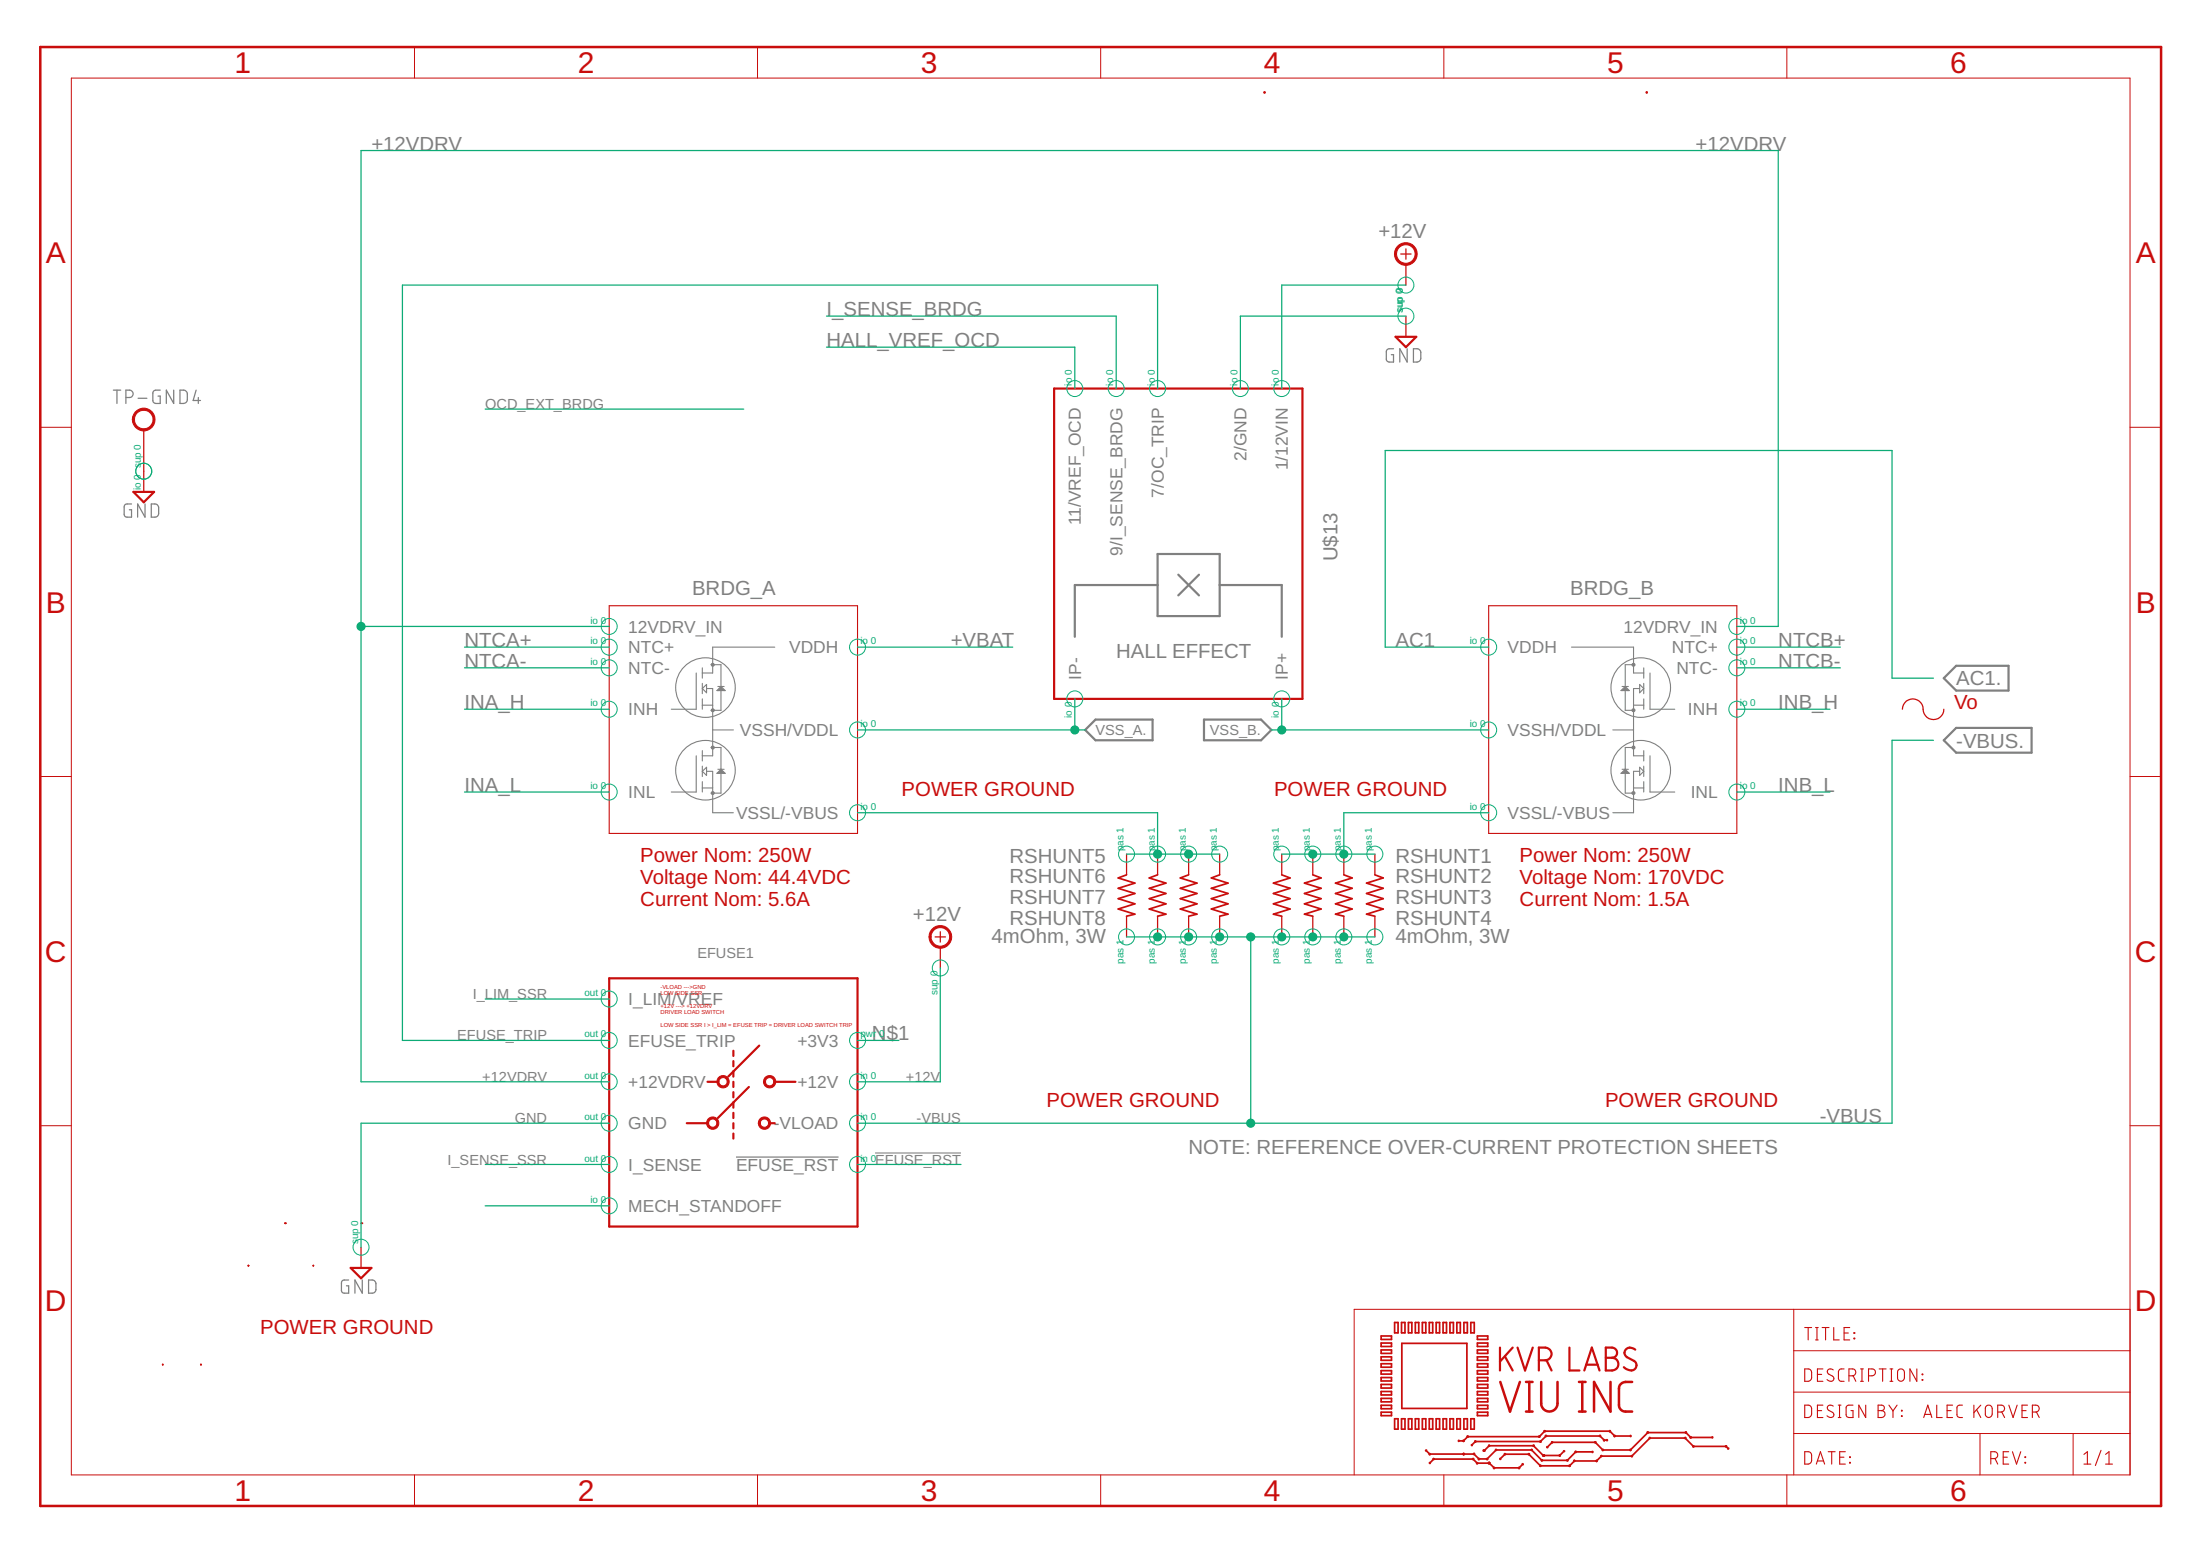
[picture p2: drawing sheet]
<svg xmlns="http://www.w3.org/2000/svg" width="297mm" height="210mm" viewBox="0 0 297 210" stroke-linecap="round" stroke-linejoin="round" font-family="sans-serif">
<g fill="none" stroke="#808080" stroke-width=".15">
<path d="M94 90.8v4.9h-3.4M94.8 90.1v1.4M94.8 92.2v1.4M94.8 94.3v1.4M94.8 92.9l.6-.5v1.1zM94.8 95.2h1.4M95.4 92.9h.8v9.1h-1.4M96.2 89.7h1.1v6.2h-1.1M96.2 98.5h2.8M96.8 93.2l.5-.5 .6 .5zM96.9 92.7h.9M97.2 93.1l-.1 .1"/>
<path d="M97.2 93.1l.1-.2 .2 .2M97.2 93.1h.4M97.6 93.1l-.3-.3-.4 .4M97.6 93.1l.2 .1M104.6 87.4h-8.4v3.4h-1.4M212.2 87.4h8.4v3.4h1.3M217.8 98.5h2.8M218.9 93.2l.5-.5 .6 .5zM219 92.7h.9M219.2 93.1h.4M219.2 93.1l.2-.3 .5 .4M219.2 93.1l-.2 .1"/>
<path d="M219.3 93.1l.1-.2 .2 .2M219.6 93.1l.1 .1M220.6 95.2h1.3M220.6 89.7h-1.2v6.2h1.2M221.4 92.9h-.8v9.1h1.3M221.4 92.4l.5 .5-.5 .6zM221.9 90.1v1.4M221.9 92.2v1.4M221.9 94.3v1.4M222.8 90.8v4.9h3.3M94 102v4.9h-3.4M94.8 101.3v1.4"/>
<path d="M94.8 103.4v1.4M94.8 105.5v1.4M94.8 104.1l.6-.5v1.1zM94.8 106.4h1.4M95.4 104.1h.8v5.6h2.8M96.2 100.9h1.1v6.2h-1.1M96.8 104.4l.5-.6 .6 .6zM96.9 103.8h.9M97.2 104.3l-.1 .1M97.2 104.3l.1-.2 .2 .2M97.2 104.3h.4M97.6 104.3l-.3-.3-.4 .4"/>
<path d="M97.6 104.3l.2 .1M218.9 104.4l.5-.6 .6 .6zM219 103.8h.9M219.2 104.3h.4M219.2 104.3l.2-.3 .5 .4M219.2 104.3l-.2 .1M219.3 104.3l.1-.2 .2 .2M219.6 104.3l.1 .1M220.6 106.4h1.3M220.6 100.9h-1.2v6.2h1.2M221.4 104.1h-.8v5.6h-2.8M221.4 103.6l.5 .5-.5 .6z"/>
<path d="M221.9 101.3v1.4M221.9 103.4v1.4M221.9 105.5v1.4M222.8 102v4.9h3.3M118.2 155.6h11.6"/>
<circle cx="95.2" cy="92.8" r="4"/>
<circle cx="221.5" cy="92.8" r="4"/>
<circle cx="95.2" cy="104" r="4"/>
<circle cx="221.5" cy="104" r="4"/>
</g>
<g fill="#808080" stroke="#808080" stroke-width=".14">
<path d="M96.1 89.6h.2l.1 .2-.1 .1h-.2l-.1-.2h.3l-.1 .1-.2-.1z" fill-rule="evenodd"/>
<path d="M96.1 95.7h.2l.1 .2-.1 .2-.2-.1-.1-.1 .2-.1 .1 .1h-.3z" fill-rule="evenodd"/>
<path d="M96.1 100.8l.2-.1 .1 .3-.1 .1-.2-.1-.1-.1h.3v.1l-.3-.1z" fill-rule="evenodd"/>
<path d="M96.1 106.9h.2l.1 .2-.1 .1h-.2l-.1-.1 .3-.1-.1 .1h-.2z" fill-rule="evenodd"/>
<path d="M220.4 89.6h.2l.1 .2-.1 .1h-.2l-.1-.2h.3l-.1 .1-.2-.1z" fill-rule="evenodd"/>
<path d="M220.4 95.7h.2l.1 .2-.1 .2-.2-.1-.1-.1 .2-.1 .1 .1h-.3z" fill-rule="evenodd"/>
<path d="M220.4 100.8l.2-.1 .1 .3-.1 .1-.2-.1-.1-.1h.3v.1l-.3-.1z" fill-rule="evenodd"/>
<path d="M220.4 106.9h.2l.1 .2-.1 .1h-.2l-.1-.1 .3-.1-.1 .1h-.2z" fill-rule="evenodd"/>
</g>
<path d="M156.3 79h-11.2v7M156.3 74.8h8.4v8.4h-8.4zM159.1 77.6l2.8 2.8M161.9 77.6l-2.8 2.8M164.7 79h8.4v7M146.5 98.5l1.4-1.4h7.7v2.8h-7.7zM162.6 97.1h7.7l1.4 1.4-1.4 1.4h-7.7zM262.4 99.9l1.7-1.6h10.2v3.3h-10.2zM262.4 91.5l1.7-1.6h7.1v3.3h-7.1z" fill="none" stroke="#808080" stroke-width=".3"/>
<g fill="none" stroke="#808080" stroke-width=".17">
<path d="M15.3 52.7h1M15.8 52.7v1.8M17 53.7h.5a.5 .5 0 0 0 .5-.5 .5 .5 0 0 0-.5-.5h-.5v1.8M18.6 53.8h1.2M21.6 52.7h-.6a.4 .4 0 0 0-.4 .4v1a.4 .4 0 0 0 .4 .4h.6v-1h-.3M23.5 52.7v1.8l-1-1.8v1.8M24.3 52.7h.7l.3 .3a1.75 1.75 0 0 1-.1 1.3 .85 .85 0 0 1-.9 .2zM26.5 52.7l-.4 1.4h1M26.8 53.7v.8M188.2 47.1h-.6a.4 .4 0 0 0-.4 .4v1a.4 .4 0 0 0 .4 .4h.6v-1h-.3M190 47.1v1.8l-1-1.8v1.8M190.8 47.1h.7l.3 .3a1.75 1.75 0 0 1-.1 1.3 .85 .85 0 0 1-.9 .2z"/>
<path d="M17.8 68h-.6a.37 .37 0 0 0-.4 .4v1a.37 .37 0 0 0 .4 .4h.6v-1h-.3M19.6 68v1.8l-1-1.8v1.8M20.4 68l.7 .1 .3 .3v1.1l-.3 .3h-.7zM99.4 156.2h13.8M47.1 172.8h-.6a.37 .37 0 0 0-.4 .4v1a.36 .36 0 0 0 .4 .4h.6v-1h-.3M48.9 172.8v1.8l-1-1.8v1.8M49.8 172.8h.6l.3 .3v1.1l-.3 .3-.6 .1z"/>
</g>
<g fill="none" stroke="#c90d0c" stroke-width=".17">
<path d="M189.1 34.3h1.4M189.8 33.6v1.4M189.8 35.7v2.8M19.4 58v8.4M189.8 42.7v2.8M256.9 95.7a1.4 1.4 0 0 1 1.4-1.4 1.4 1.4 0 0 1 1.4 1.4 1.4 1.4 0 0 0 1.3 1.4 1.4 1.4 0 0 0 1.4-1.4M152.1 115.3v2.8M156.3 115.3v2.8M160.5 115.3v2.8M164.7 115.3v2.8M173.1 115.3v2.8M177.2 115.3v2.8"/>
<path d="M181.4 115.3v2.8M185.6 115.3v2.8M126.3 126.5h1.4M127 125.8v1.4M127 127.9v2.8M152.1 123.7v2.8M156.3 123.7v2.8M160.5 123.7v2.8M164.7 123.7v2.8M173.1 123.7v2.8M177.2 123.7v2.8M181.4 123.7v2.8"/>
<path d="M185.6 123.7v2.8M48.7 168.4v2.8"/>
</g>
<g fill="none" stroke="#c90d0c" stroke-width=".14">
<path d="M9.6 10.5h278v188.6h-278zM56 6.3v4.2M102.3 6.3v4.2M148.6 6.3v4.2M194.9 6.3v4.2M241.3 6.3v4.2M5.4 57.7h4.2M287.6 57.7h4.2M5.4 104.8h4.2M287.6 104.8h4.2M5.4 152h4.2M287.6 152h4.2"/>
<path d="M242.2 176.7v22.4M287.6 176.7h-104.8v22.4M56 199.1v4.2M102.3 199.1v4.2M148.6 199.1v4.2M194.9 199.1v4.2M241.3 199.1v4.2M242.2 193.5h45.4M242.2 187.9h45.4M242.2 182.3h45.4M267.3 193.5v5.6M279.9 193.5v5.6"/>
</g>
<g fill="none" stroke="#c90d0c" stroke-width=".23">
<path d="M170.8 12.4v.1M170.8 12.4l-.1 .1M170.8 12.4v.2M222.3 12.4l.1 .1M222.3 12.4v.1M222.3 12.4v.2M152.1 118.1l-1.1 .4 2.2 .7-2.2 .7 2.2 .7-2.2 .7 2.2 .7-2.2 .7 2.2 .7-1.1 .3M156.3 118.1l-1.1 .4 2.2 .7-2.2 .7 2.2 .7-2.2 .7 2.2 .7-2.2 .7 2.2 .7-1.1 .3M160.5 118.1l-1.1 .4 2.2 .7-2.2 .7 2.2 .7-2.2 .7 2.2 .7-2.2 .7 2.2 .7-1.1 .3M164.7 118.1l-1.1 .4 2.2 .7-2.2 .7 2.2 .7-2.2 .7 2.2 .7-2.2 .7 2.2 .7-1.1 .3M173.1 118.1l1.1 .4-2.3 .7 2.3 .7-2.3 .7 2.3 .7-2.3 .7 2.3 .7-2.3 .7 1.2 .3M177.2 118.1l1.2 .4-2.3 .7 2.3 .7-2.3 .7 2.3 .7-2.3 .7 2.3 .7-2.3 .7 1.1 .3"/>
<path d="M181.4 118.1l1.2 .4-2.3 .7 2.3 .7-2.3 .7 2.3 .7-2.3 .7 2.3 .7-2.3 .7 1.1 .3M185.6 118.1l1.2 .4-2.3 .7 2.3 .7-2.3 .7 2.3 .7-2.3 .7 2.3 .7-2.3 .7 1.1 .3M33.5 170.8h.1M33.5 170.8v.1M38.5 165.1h.1M42.3 170.9h.1M48.8 165.1h.1M188.3 178.5h.5v1.4h-.5zM189.2 178.5h.5v1.4h-.5zM190.2 178.5h.4v1.4h-.4zM191.1 178.5h.5v1.4h-.5zM192 178.5h.5v1.4h-.5z"/>
<path d="M193 178.5h.4v1.4h-.4zM193.9 178.5h.5v1.4h-.5zM194.8 178.5h.5v1.4h-.5zM195.8 178.5h.4v1.4h-.4zM196.7 178.5h.5v1.4h-.5zM197.7 178.5h.4v1.4h-.4zM198.6 178.5h.5v1.4h-.5zM22 184.2h.1M27.1 184.2h.1M186.5 187.8h1.4v.5h-1.4zM186.5 180.3h1.4v.5h-1.4zM186.5 181.3h1.4v.5h-1.4z"/>
<path d="M186.5 182.2h1.4v.5h-1.4zM186.5 183.2h1.4v.4h-1.4zM186.5 184.1h1.4v.5h-1.4zM186.5 185h1.4v.5h-1.4zM186.5 185.9h1.4v.5h-1.4zM186.5 186.9h1.4v.5h-1.4zM186.5 188.8h1.4v.4h-1.4zM186.5 189.7h1.4v.5h-1.4zM186.5 190.6h1.4v.5h-1.4zM188.3 191.5h.5v1.4h-.5zM189.2 191.5h.5v1.4h-.5zM189.3 181.3h8.8v8.8h-8.8z"/>
<path d="M190.2 191.5h.4v1.4h-.4zM191.1 191.5h.5v1.4h-.5zM192 191.5h.5v1.4h-.5zM192.6 195.8l.4 .5h6l.7 .6h1.1l1.2-1.2h4.8l1.4 1.4h3.4l1.1-1.1h2.3M192.6 195.7l-.1 .1v.1M193 191.5h.4v1.4h-.4zM193 197.4l.1 .1M193 196.2v.2M193.1 197.5l.5-.5h5.3l.6 .5h1.6l.6 .6h3.4l.5-.4M193.1 196.2l-.1 .1M193.5 196.9l.1 .1M193.6 196.9v.1"/>
<path d="M193.9 191.5h.5v1.4h-.5zM194.8 191.5h.5v1.4h-.5zM195.8 191.5h.4v1.4h-.4zM196.7 191.5h.5v1.4h-.5zM197 194.4v.2M197.5 194.4v.1h.2M197.6 196.2l.1 .1M197.6 196.2h.1v.1M197.6 194.4v.2M197.6 196.2v.2M197.6 196.2l-.1 .1h.1M197.7 191.5h.4v1.4h-.4z"/>
<path d="M198.1 193.9l.1 .1M198.2 193.8v.2M198.6 191.5h.5v1.4h-.5zM198.7 195l.1 .1M198.9 196.9h.1l-.1 .1M198.9 196.9l-.1 .1M199 196.2v.1M199.1 196.2h-.2l.1 .1M199.2 194.5v.1M199.2 194.5v.2M199.5 197.4l-.1 .1 .1 .1M199.5 187.8h1.4v.5h-1.4z"/>
<path d="M199.5 182.2h1.4v.5h-1.4zM199.5 180.3h1.4v.5h-1.4zM199.5 181.3h1.4v.5h-1.4zM199.5 183.2h1.4v.4h-1.4zM199.5 184.1h1.4v.5h-1.4zM199.5 185h1.4v.5h-1.4zM199.5 185.9h1.4v.5h-1.4zM199.5 186.9h1.4v.5h-1.4zM199.5 188.8h1.4v.4h-1.4zM199.5 189.7h1.4v.5h-1.4zM199.5 190.6h1.4v.5h-1.4zM199.5 197.5l-.1 .1"/>
<path d="M199.7 196.9v.1M199.7 196.9v.1h-.1M200.3 195.7v.2M200.3 195.8l.8-.6h6l1.3 1.3h2.2l.6-.6M200.4 195.7v.2h.1M200.4 195.7l.1 .1-.1 .1M200.7 196.9v.1h.2M200.8 196.9v.1M201 195.1l.1 .1M201 197.4v.1M201 197.5h.1M201.1 195.1v.1"/>
<path d="M201.1 197.4v.1h-.1M201.1 197.5l-.1-.1 .1 .1-.1 .1M201.1 197.4h-.1v.1M201.7 198.1v.1M201.8 198.1v.1h-.1M202 195.7l.1 .1M202 195.7v.1M202.5 196.9v.1h.1M203.1 196.3h.2h-.1M203.2 196.2v.2M205 198.1v.1h.1M205.1 198.1v.1"/>
<path d="M205.5 197.6h.1v.1M206.4 196.2l.1 .1-.1 .1M206.5 196.3h-.1M206.8 195.7v.1M206.8 195.7l-.1 .1M207.1 195.1v.1M207.1 195.1h-.1v.1M207.8 193.9v.1h.1M207.8 193.8v.2M207.9 194.5v.1h.1M208 197.8v.1M208 194.5v.2"/>
<path d="M208 197.8v.1h-.1M208.2 197v.2M208.2 197.1v.1h-.1M208.4 196.4v.1M208.4 196.4h.1v.1zM208.4 196.4l-.1 .1M208.4 196.4l.1 .1h-.1v-.1M208.4 196.5h.1M208.5 193.1h.1v.2M208.6 193.1v.2M208.7 193.8h.1v.1M208.7 193.8v.1"/>
<path d="M208.9 195.3v.1h.1M209.5 194.6l.1 .1M209.6 194.6v.2M210.5 196.4v.1h.2M210.6 196.4v.1M211.1 195.9h.1M211.6 197.1l.1 .1M211.6 197v.2M211.9 197.8v.1h.1M211.9 197.8v.1M212.5 197.1h.1v.2M212.6 197.1l-.1 .1 .1 .1"/>
<path d="M212.7 195.9h.1v.1M212.7 195.9v.2M215 195.9l.1 .1-.1 .1M215.4 194.6v.2M215.4 194.6h-.1v.1M215.5 197.1v.2h.1M215.6 197.1v.2M216 193.8v.1M216.1 193.8h-.1v.1M216.2 196.5l.1 .1M216.2 196.5v.1M216.4 195.6v.2"/>
<path d="M216.5 195.7v.1h-.1M216.6 194.3l-.1 .1 .1 .1M216.6 194.4v.1h-.1M217 194.3v.2M217 194.4h-.4l-.6-.6h-7.3l-.7 .8h-8.8l-.5 .5M217.4 193.1v.2M217.4 193.1l-.1 .1v.1M218 193.8h-.1l.1 .1M218.1 193.8v.1h-.1M220.1 195.7v.1h.1M220.1 193.8h.1l-.1 .1M220.1 195.6v.2"/>
<path d="M220.1 193.8h-2.1l-.6-.6h-8.8l-.8 .7h-9.6l-.6 .6h-.6M220.3 196.5v.1h.1M220.3 196.5v.1M222.4 193.3h.1v.1M222.5 193.3v.1M222.7 194.1l.1 .1M222.8 194.1v.1M227.5 194.1h.1l-.1 .1M227.6 194.1h-.1v.1M227.6 193.3v.1M227.7 193.3l-.1 .1M228.3 194h-.1l.1 .1"/>
<path d="M228.3 194v.1h-.1M228.6 195.2v.1M228.7 195.2l-.1 .1M231.2 194v.1M231.2 194h-2.9l-.7-.6h-5.1l-2.4 2.3h-3.7l-1-1h-5.8l-.7 .6M233 195.2v.1M233.1 195.2h-.1v.1M233.3 195.5l-.3-.3h-4.4l-1.1-1.1h-4.7l-2.5 2.5h-4.1l-.6 .6h-3l-.7 .7h-3.9l-1.6-1.6h-3.2l-.6 .6M233.4 195.5v.1h-.1"/>
</g>
<path d="M5.4 6.3h286.4v197h-286.4zM202.6 186.5l1.3 4 1.3-4M206 190.5h.9M206 186.5h.9M206.5 186.5v4M208.1 186.5v2.9a1.1 1.1 0 0 0 1.1 1.1 1.1 1.1 0 0 0 1.1-1.1v-2.9M213.2 190.5h.9M213.2 186.5h.9M213.6 186.5v4M217.4 186.5v4l-2.2-4v4M220.4 186.5a1.55 1.55 0 0 0-1.7 .5l-.1 .4v2.3a.87 .87 0 0 0 .9 .8h.9" fill="none" stroke="#c90d0c" stroke-width=".34"/>
<g fill="none" stroke="#c90d0c" stroke-width=".3">
<path d="M142.3 52.5h33.6v41.8h-33.6zM188.4 45.5h2.8l-1.4 1.4zM18 66.4h2.8l-1.4 1.4zM82.3 132.1h33.5v33.5h-33.5zM92.7 151.6h2.8M95.5 146h1.4M99 141.8v.7M99 143.2v.7M99 144.6v.7M99 146v.7M99 147.4v.7M99 148.8v.7"/>
<path d="M99 150.2v.7M99 151.6v.7M99 153v.7M101.1 146.7l-4.2 4.2M102.5 141.1l-4.2 4.2M103.9 151.6h.7M104.6 146h2.8M47.3 171.2h2.8l-1.4 1.4zM202.5 181.9v3.1M203.2 183.1l1 1.9M204.2 181.9l-1.7 1.9M204.9 181.9l1 3.1 1-3.1"/>
<path d="M207.8 183.6a1.53 1.53 0 0 0 1.5-.3 .86 .86 0 0 0 .1-.9 .86 .86 0 0 0-.8-.5h-.8v3.1M208.8 183.6l.7 1.4M211.9 181.9v3.1h1.4M213.9 185l1-3.1 1.1 3.1M214.2 184.2h1.5M216.8 181.9h.9a.69 .69 0 0 1 .6 .7 .69 .69 0 0 1-.6 .7 .86 .86 0 0 1 .8 .8 .86 .86 0 0 1-.8 .9h-.9zM216.8 183.3h.9M220.8 182.2a.81 .81 0 0 0-1-.3 .81 .81 0 0 0-.4 .9l.3 .4 .9 .5a.73 .73 0 0 1 .2 1.1 .73 .73 0 0 1-1.1 .1l-.5-.3"/>
</g>
<g fill="none" stroke="#c90d0c" stroke-width=".15">
<path d="M82.3 81.8h33.5v30.7h-33.5zM201 81.8h33.5v30.7h-33.5zM243.7 179.2h.9M244.1 179.2v1.7M245.1 179.2h.4M245.3 179.2v1.7M246 179.2h1M246.5 179.2v1.7M247.6 179.2v1.7h.7M249 179.9h.6M249.7 179.2h-.7v1.7h.7M250.3 179.9l.1 .1z"/>
<path d="M243.7 196h.4a.47 .47 0 0 1 .5 .4v.8a.51 .51 0 0 1-.5 .4h-.4zM243.7 189.7h.4a.47 .47 0 0 1 .5 .4v.8a.51 .51 0 0 1-.5 .4h-.4zM243.7 184.8h.4a.47 .47 0 0 1 .5 .5v.7a.51 .51 0 0 1-.5 .5h-.4zM245.1 180.9h.4M245.2 197.6l.6-1.6 .6 1.6M245.4 197.2h.8M245.4 190.4h.6M245.4 185.5h.6M246.1 189.7h-.7v1.6h.7M246.1 184.8h-.7v1.7h.7M246.8 196h1M247.3 196v1.6"/>
<path d="M247.5 189.8a.43 .43 0 0 0-.6-.1 .43 .43 0 0 0 0 .7l.5 .2a.42 .42 0 0 1 .1 .7 .42 .42 0 0 1-.7-.1l-.1-.1M247.5 184.9a.43 .43 0 0 0-.6-.1 .43 .43 0 0 0 0 .7l.5 .3a.42 .42 0 0 1 .1 .6 .42 .42 0 0 1-.7 0l-.1-.2M248.2 189.7h.4M248.2 191.3h.4M248.4 189.7v1.6M248.4 196.7h.6M249 184.8h-.5l-.2 .2-.1 1.1a.4 .4 0 0 0 .4 .4h.4M249.2 196h-.8v1.6h.8M249.6 185.7h.5a.47 .47 0 0 0 .5-.4 .47 .47 0 0 0-.5-.5h-.5v1.7M249.7 196.7h.1zM249.7 197.4l.1 .1zM250.2 189.7h-.6a.36 .36 0 0 0-.3 .3v1a.36 .36 0 0 0 .3 .3h.6v-.9h-.3"/>
<path d="M250.2 185.7l.4 .8M250.3 180.6l.1 .1zM251.2 184.8h.4M251.2 186.5h.4M251.4 184.8v1.7M251.9 189.7v1.6l-.9-1.6v1.6M252.3 185.7h.5a.47 .47 0 0 0 .4-.4 .47 .47 0 0 0-.4-.5h-.5v1.7M253.6 189.7h.4a.37 .37 0 0 1 .4 .3 .37 .37 0 0 1-.4 .4 .47 .47 0 0 1 .5 .5 .47 .47 0 0 1-.5 .4h-.4zM253.6 190.4h.4M253.7 184.8h1M254.2 184.8v1.7M255 189.7l.6 .8"/>
<path d="M255.2 184.8h.4M255.2 186.5h.4M255.4 184.8v1.7M255.6 190.5v.8M256.1 189.7l-.5 .8M256.3 184.9a.47 .47 0 0 1 .5-.1 .47 .47 0 0 1 .3 .5v.7a.47 .47 0 0 1-.4 .5 .47 .47 0 0 1-.5-.5v-.9zM256.7 190.4l.1 .1zM256.7 191.1l.1 .1zM258.8 184.8v1.7l-.9-1.7v1.7M259.5 185.5l.1 .1zM259.5 186.2l.1 .1zM259.7 191.3l.6-1.6 .5 1.6"/>
<path d="M259.9 190.9h.8M261.5 189.7v1.6h.7M262.9 190.4h.5M263.6 189.7h-.7v1.6h.7M265 189.7h-.4a.36 .36 0 0 0-.4 .3v1a.36 .36 0 0 0 .4 .3h.4M266.5 189.7v1.6M266.9 190.3l.5 1M267.4 189.7l-.9 1M268.2 189.8a.47 .47 0 0 1 .5-.1 .47 .47 0 0 1 .3 .4v.8a.47 .47 0 0 1-.5 .4 .47 .47 0 0 1-.4-.4v-1zM268.8 196.9h.5a.47 .47 0 0 0 .4-.5 .47 .47 0 0 0-.4-.4h-.5v1.6M269.4 196.9l.3 .7M269.7 190.6h.5a.47 .47 0 0 0 .5-.5 .47 .47 0 0 0-.5-.4h-.5v1.6"/>
<path d="M270.3 190.6l.4 .7M270.5 196.7h.5M271.2 196h-.7v1.6h.7M271.2 189.7l.6 1.6 .6-1.6M271.7 196l.6 1.6 .5-1.6M273 190.4h.6M273.4 197.4l.1 .1zM273.4 196.7h.1zM273.7 189.7h-.7v1.6h.7M274.4 190.6h.5a.47 .47 0 0 0 .4-.5 .47 .47 0 0 0-.4-.4h-.5v1.6M275 190.6l.3 .7M281.4 197.6h.9"/>
<path d="M281.4 196.3l.4-.3v1.6M283.7 195.8l-.8 2M284.3 197.6h.9M284.3 196.3l.5-.3v1.6"/>
</g>
<g fill="#c90d0c" stroke="#c90d0c" stroke-width=".14">
<path d="M18.3 55.6a1.54 1.54 0 0 1 2.4 .2 1.54 1.54 0 0 1-.9 2.3 1.54 1.54 0 0 1-1.9-1.5h.3a1.26 1.26 0 0 1 1.7-1.1 1.26 1.26 0 0 1 .4 2 1.26 1.26 0 0 1-2-.3l-.1-.6h-.3v-.3z" fill-rule="evenodd"/>
<path d="M125.8 125.5a1.54 1.54 0 0 1 2.5 .1 1.54 1.54 0 0 1-.9 2.3 1.54 1.54 0 0 1-2-1.4h.3a1.25 1.25 0 0 1 1.7-1.2 1.25 1.25 0 0 1 .5 2 1.25 1.25 0 0 1-2-.3l-.2-.5h-.3l.1-.4z" fill-rule="evenodd"/>
<path d="M188.7 33.3a1.54 1.54 0 0 1 2.4 .2 1.54 1.54 0 0 1-.9 2.3 1.54 1.54 0 0 1-1.9-1.5h.3a1.26 1.26 0 0 1 1.7-1.2 1.26 1.26 0 0 1 .3 2.1 1.26 1.26 0 0 1-2-.6v-.3h-.3v-.4z" fill-rule="evenodd"/>
<path d="M103.3 145.5a.83 .83 0 0 1 1.3 0 .83 .83 0 0 1-.4 1.3 .83 .83 0 0 1-1.1-.8h.3a.56 .56 0 0 1 .8-.5 .56 .56 0 0 1 .1 1 .56 .56 0 0 1-.9-.3v-.2h-.3z" fill-rule="evenodd"/>
<path d="M102.6 151.1a.83 .83 0 0 1 1.3 0 .83 .83 0 0 1-.4 1.3 .83 .83 0 0 1-1.1-.8h.3a.56 .56 0 0 1 .8-.5 .56 .56 0 0 1 .1 1 .56 .56 0 0 1-.9-.3v-.2h-.3z" fill-rule="evenodd"/>
<path d="M95.6 151.1a.83 .83 0 0 1 1.3 0 .83 .83 0 0 1-.4 1.3 .83 .83 0 0 1-1.1-.8h.3a.56 .56 0 0 1 .8-.5 .56 .56 0 0 1 .1 1 .56 .56 0 0 1-.9-.3v-.2h-.3z" fill-rule="evenodd"/>
<path d="M97 145.5a.83 .83 0 0 1 1.3 0 .83 .83 0 0 1-.4 1.3 .83 .83 0 0 1-1.1-.8h.3a.56 .56 0 0 1 .8-.5 .56 .56 0 0 1 .1 1 .56 .56 0 0 1-.9-.3v-.2h-.3z" fill-rule="evenodd"/>
</g>
<g fill="none" stroke="#0dab76" stroke-width=".14">
<circle cx="189.8" cy="38.5" r="1.08"/>
<circle cx="145.1" cy="52.5" r="1.08"/>
<circle cx="150.7" cy="52.5" r="1.08"/>
<circle cx="156.3" cy="52.5" r="1.08"/>
<circle cx="167.5" cy="52.5" r="1.08"/>
<circle cx="173.1" cy="52.5" r="1.08"/>
<circle cx="189.8" cy="42.7" r="1.08"/>
<circle cx="19.4" cy="63.6" r="1.08"/>
<circle cx="82.3" cy="87.4" r="1.08"/>
<circle cx="82.3" cy="84.6" r="1.08"/>
<circle cx="82.3" cy="90.1" r="1.08"/>
<circle cx="82.3" cy="95.7" r="1.08"/>
<circle cx="115.8" cy="98.5" r="1.08"/>
<circle cx="115.8" cy="87.4" r="1.08"/>
<circle cx="145.1" cy="94.3" r="1.08"/>
<circle cx="173.1" cy="94.3" r="1.08"/>
<circle cx="201" cy="87.4" r="1.08"/>
<circle cx="201" cy="98.5" r="1.08"/>
<circle cx="234.5" cy="87.4" r="1.08"/>
<circle cx="234.5" cy="90.1" r="1.08"/>
<circle cx="234.5" cy="95.7" r="1.08"/>
<circle cx="234.5" cy="84.6" r="1.08"/>
<circle cx="82.3" cy="106.9" r="1.08"/>
<circle cx="115.8" cy="109.7" r="1.08"/>
<circle cx="152.1" cy="115.3" r="1.08"/>
<circle cx="156.3" cy="115.3" r="1.08"/>
<circle cx="160.5" cy="115.3" r="1.08"/>
<circle cx="164.7" cy="115.3" r="1.08"/>
<circle cx="173.1" cy="115.3" r="1.08"/>
<circle cx="177.2" cy="115.3" r="1.08"/>
<circle cx="181.4" cy="115.3" r="1.08"/>
<circle cx="185.6" cy="115.3" r="1.08"/>
<circle cx="201" cy="109.7" r="1.08"/>
<circle cx="234.5" cy="106.9" r="1.08"/>
<circle cx="82.3" cy="134.9" r="1.08"/>
<circle cx="127" cy="130.7" r="1.08"/>
<circle cx="152.1" cy="126.5" r="1.08"/>
<circle cx="156.3" cy="126.5" r="1.08"/>
<circle cx="160.5" cy="126.5" r="1.08"/>
<circle cx="164.7" cy="126.5" r="1.08"/>
<circle cx="173.1" cy="126.5" r="1.08"/>
<circle cx="177.2" cy="126.5" r="1.08"/>
<circle cx="181.4" cy="126.5" r="1.08"/>
<circle cx="185.6" cy="126.5" r="1.08"/>
<circle cx="82.3" cy="157.2" r="1.08"/>
<circle cx="82.3" cy="151.6" r="1.08"/>
<circle cx="82.3" cy="140.4" r="1.08"/>
<circle cx="82.3" cy="146" r="1.08"/>
<circle cx="115.8" cy="140.4" r="1.08"/>
<circle cx="115.8" cy="146" r="1.08"/>
<circle cx="115.8" cy="157.2" r="1.08"/>
<circle cx="115.8" cy="151.6" r="1.08"/>
<circle cx="48.7" cy="168.4" r="1.08"/>
<circle cx="82.3" cy="162.8" r="1.08"/>
</g>
<g fill="none" stroke="#0dab76" stroke-width=".17">
<path d="M189.8 38.5h-16.7v14M65.5 55.2h34.9M111.6 46.9h33.5v5.6M111.6 42.7h39.1v9.8M156.3 52.5v-14h-102v101.9h28M189.8 42.7h-22.3v9.8M48.7 84.6h33.6M62.7 87.4h19.6M62.7 95.7h19.6M62.7 90.1h19.6M115.8 98.5h30.7M115.8 87.4h20.9"/>
<path d="M145.1 94.3v4.2M171.7 98.5h29.3M173.1 94.3v4.2M201 87.4h-14v-26.6h68.5v30.7h5.5M234.5 84.6h5.6v-64.3h-191.4v125.7h33.6M234.5 87.4h14M234.5 95.7h12.6M234.5 90.1h14M261 99.9h-5.5v51.7h-139.7M62.7 106.9h19.6M115.8 109.7h40.5v5.6M152.1 115.3h12.6"/>
<path d="M173.1 115.3h12.5M201 109.7h-19.6v5.6M234.5 106.9h12.6M65.5 134.9h16.8M127 130.7v15.3h-11.2M152.1 126.5h33.5M168.9 126.5v25.1M65.5 157.2h16.8M82.3 151.6h-33.6v16.8M115.8 157.2h14M115.8 140.4h5.6M65.5 162.8h16.8"/>
</g>
<g fill="#0dab76" stroke="#0dab76" stroke-width=".14">
<circle cx="160.5" cy="126.5" r=".55"/>
<circle cx="156.3" cy="126.5" r=".55"/>
<circle cx="181.4" cy="126.5" r=".55"/>
<circle cx="177.2" cy="126.5" r=".55"/>
<circle cx="164.7" cy="126.5" r=".55"/>
<circle cx="173.1" cy="126.5" r=".55"/>
<circle cx="168.9" cy="126.5" r=".55"/>
<circle cx="168.9" cy="151.6" r=".55"/>
<circle cx="173.1" cy="98.5" r=".55"/>
<circle cx="145.1" cy="98.5" r=".55"/>
<circle cx="48.7" cy="84.6" r=".55"/>
<circle cx="156.3" cy="115.3" r=".55"/>
<circle cx="160.5" cy="115.3" r=".55"/>
<circle cx="177.2" cy="115.3" r=".55"/>
<circle cx="181.4" cy="115.3" r=".55"/>
</g>
<g font-size="4" fill="#c90d0c">
<text x="31.7" y="9.9">1</text>
<text x="78" y="9.9">2</text>
<text x="124.3" y="9.9">3</text>
<text x="170.7" y="9.9">4</text>
<text x="217" y="9.9">5</text>
<text x="263.3" y="9.9">6</text>
<text x="6.2" y="35.5">A</text>
<text x="288.4" y="35.5">A</text>
<text x="6.2" y="82.7">B</text>
<text x="288.4" y="82.7">B</text>
<text x="6.1" y="129.8">C</text>
<text x="288.2" y="129.8">C</text>
<text x="6.1" y="177">D</text>
<text x="288.2" y="177">D</text>
<text x="31.7" y="202.6">1</text>
<text x="78" y="202.6">2</text>
<text x="124.3" y="202.6">3</text>
<text x="170.7" y="202.6">4</text>
<text x="217" y="202.6">5</text>
<text x="263.3" y="202.6">6</text>
</g>
<g font-size="2.8" fill="#808080">
<text x="50.1" y="20.3">+12VDRV</text>
<text x="228.9" y="20.3">+12VDRV</text>
<text x="186.1" y="32.2">+12V</text>
<text x="111.6" y="42.7">I_SENSE_BRDG</text>
<text x="111.6" y="46.9">HALL_VREF_OCD</text>
<text x="180.6" y="75.8" transform="rotate(-90 180.6 75.8)">U$13</text>
<text x="93.4" y="80.4">BRDG_A</text>
<text x="212" y="80.4">BRDG_B</text>
<text x="62.7" y="87.4">NTCA+</text>
<text x="128.4" y="87.4">+VBAT</text>
<text x="150.7" y="88.8">HALL EFFECT</text>
<text x="188.4" y="87.4">AC1</text>
<text x="240.1" y="87.4">NTCB+</text>
<text x="62.7" y="95.7">INA_H</text>
<text x="62.7" y="90.2">NTCA-</text>
<text x="240.1" y="95.7">INB_H</text>
<text x="240.1" y="90.2">NTCB-</text>
<text x="264.1" y="92.5">AC1.</text>
<text x="264.1" y="100.9">-VBUS.</text>
<text x="62.7" y="106.9">INA_L</text>
<text x="240.1" y="106.9">INB_L</text>
<text x="136.3" y="116.4">RSHUNT5</text>
<text x="136.3" y="119.2">RSHUNT6</text>
<text x="188.4" y="116.4">RSHUNT1</text>
<text x="188.4" y="119.2">RSHUNT2</text>
<text x="123.3" y="124.4">+12V</text>
<text x="136.3" y="122">RSHUNT7</text>
<text x="136.3" y="124.8">RSHUNT8</text>
<text x="188.4" y="122">RSHUNT3</text>
<text x="188.4" y="124.8">RSHUNT4</text>
<text x="133.9" y="127.3">4mOhm, 3W</text>
<text x="188.4" y="127.3">4mOhm, 3W</text>
<text x="117.7" y="140.4">N$1</text>
<text x="160.5" y="155.8">NOTE: REFERENCE OVER-CURRENT PROTECTION SHEETS</text>
<text x="245.7" y="151.6">-VBUS</text>
</g>
<g font-size="2.8" fill="#c90d0c">
<text x="263.8" y="95.7">Vo</text>
<text x="121.7" y="107.5">POWER GROUND</text>
<text x="172" y="107.5">POWER GROUND</text>
<text x="86.5" y="116.4">Power Nom: 250W</text>
<text x="86.5" y="119.3">Voltage Nom: 44.4VDC</text>
<text x="205.2" y="116.4">Power Nom: 250W</text>
<text x="205.2" y="119.3">Voltage Nom: 170VDC</text>
<text x="86.5" y="122.3">Current Nom: 5.6A</text>
<text x="205.2" y="122.3">Current Nom: 1.5A</text>
<text x="141.3" y="149.4">POWER GROUND</text>
<text x="216.7" y="149.4">POWER GROUND</text>
<text x="35.1" y="180.1">POWER GROUND</text>
</g>
<g font-size="2.3" fill="#808080">
<text x="168.3" y="62.2" transform="rotate(-90 168.3 62.2)">2/GND</text>
<text x="173.9" y="63.5" transform="rotate(-90 173.9 63.5)">1/12VIN</text>
<text x="146" y="70.9" transform="rotate(-90 146 70.9)">11/VREF_OCD</text>
<text x="157.1" y="67.2" transform="rotate(-90 157.1 67.2)">7/OC_TRIP</text>
<text x="151.5" y="75" transform="rotate(-90 151.5 75)">9/I_SENSE_BRDG</text>
<text x="84.8" y="85.4">12VDRV_IN</text>
<text x="84.8" y="88.2">NTC+</text>
<text x="106.5" y="88.2">VDDH</text>
<text x="203.6" y="88.2">VDDH</text>
<text x="219.2" y="85.4">12VDRV_IN</text>
<text x="225.7" y="88.2">NTC+</text>
<text x="84.8" y="91">NTC-</text>
<text x="146" y="91.8" transform="rotate(-90 146 91.8)">IP-</text>
<text x="173.9" y="91.8" transform="rotate(-90 173.9 91.8)">IP+</text>
<text x="226.3" y="91">NTC-</text>
<text x="84.8" y="96.6">INH</text>
<text x="99.9" y="99.4">VSSH/VDDL</text>
<text x="203.6" y="99.4">VSSH/VDDL</text>
<text x="227.9" y="96.6">INH</text>
<text x="84.8" y="107.8">INL</text>
<text x="228.3" y="107.8">INL</text>
<text x="99.4" y="110.5">VSSL/-VBUS</text>
<text x="203.6" y="110.5">VSSL/-VBUS</text>
<text x="84.8" y="135.7">I_LIM/VREF</text>
<text x="84.8" y="141.3">EFUSE_TRIP</text>
<text x="107.7" y="141.3">+3V3</text>
<text x="84.8" y="146.9">+12VDRV</text>
<text x="107.7" y="146.9">+12V</text>
<text x="84.8" y="152.4">GND</text>
<text x="104.5" y="152.4">-VLOAD</text>
<text x="84.8" y="158">I_SENSE</text>
<text x="99.4" y="158">EFUSE_RST</text>
<text x="84.8" y="163.6">MECH_STANDOFF</text>
</g>
<g font-size="2" fill="#808080">
<text x="65.5" y="55.2">OCD_EXT_BRDG</text>
<text x="147.9" y="99.2">VSS_A.</text>
<text x="163.4" y="99.2">VSS_B.</text>
<text x="94.2" y="129.3">EFUSE1</text>
<text x="63.8" y="134.8">I_LIM_SSR</text>
<text x="61.7" y="140.4">EFUSE_TRIP</text>
<text x="65.1" y="146">+12VDRV</text>
<text x="122.3" y="146">+12V</text>
<text x="69.5" y="151.6">GND</text>
<text x="123.7" y="151.6">-VBUS</text>
<text x="60.4" y="157.2">I_SENSE_SSR</text>
<text x="118.2" y="157.2">EFUSE_RST</text>
</g>
<g font-size="1.3" fill="#0dab76">
<text x="189.4" y="42.1" transform="rotate(-90 189.4 42.1)">sup 0</text>
<text x="144.7" y="52" transform="rotate(-90 144.7 52)">io 0</text>
<text x="150.3" y="52" transform="rotate(-90 150.3 52)">io 0</text>
<text x="155.9" y="52" transform="rotate(-90 155.9 52)">io 0</text>
<text x="167.1" y="52" transform="rotate(-90 167.1 52)">io 0</text>
<text x="172.7" y="52" transform="rotate(-90 172.7 52)">io 0</text>
<text x="19" y="66.2" transform="rotate(-90 19 66.2)">io 0 sup 0</text>
<text x="79.7" y="84.2">io 0</text>
<text x="79.7" y="87">io 0</text>
<text x="79.7" y="89.8">io 0</text>
<text x="116.2" y="87">io 0</text>
<text x="198.4" y="87">io 0</text>
<text x="234.9" y="84.2">io 0</text>
<text x="234.9" y="87">io 0</text>
<text x="234.9" y="89.8">io 0</text>
<text x="79.7" y="95.3">io 0</text>
<text x="234.9" y="95.3">io 0</text>
<text x="116.2" y="98.1">io 0</text>
<text x="144.7" y="96.9" transform="rotate(-90 144.7 96.9)">io 0</text>
<text x="172.7" y="96.9" transform="rotate(-90 172.7 96.9)">io 0</text>
<text x="198.4" y="98.1">io 0</text>
<text x="79.7" y="106.5">io 0</text>
<text x="234.9" y="106.5">io 0</text>
<text x="116.2" y="109.3">io 0</text>
<text x="198.4" y="109.3">io 0</text>
<text x="151.7" y="114.9" transform="rotate(-90 151.7 114.9)">pas 1</text>
<text x="155.9" y="114.9" transform="rotate(-90 155.9 114.9)">pas 1</text>
<text x="160.1" y="114.9" transform="rotate(-90 160.1 114.9)">pas 1</text>
<text x="164.3" y="114.9" transform="rotate(-90 164.3 114.9)">pas 1</text>
<text x="172.7" y="114.9" transform="rotate(-90 172.7 114.9)">pas 1</text>
<text x="176.9" y="114.9" transform="rotate(-90 176.9 114.9)">pas 1</text>
<text x="181" y="114.9" transform="rotate(-90 181 114.9)">pas 1</text>
<text x="185.2" y="114.9" transform="rotate(-90 185.2 114.9)">pas 1</text>
<text x="151.7" y="130.1" transform="rotate(-90 151.7 130.1)">pas 1</text>
<text x="155.9" y="130.1" transform="rotate(-90 155.9 130.1)">pas 1</text>
<text x="160.1" y="130.1" transform="rotate(-90 160.1 130.1)">pas 1</text>
<text x="164.3" y="130.1" transform="rotate(-90 164.3 130.1)">pas 1</text>
<text x="172.7" y="130.1" transform="rotate(-90 172.7 130.1)">pas 1</text>
<text x="176.9" y="130.1" transform="rotate(-90 176.9 130.1)">pas 1</text>
<text x="181" y="130.1" transform="rotate(-90 181 130.1)">pas 1</text>
<text x="185.2" y="130.1" transform="rotate(-90 185.2 130.1)">pas 1</text>
<text x="78.9" y="134.5">out 0</text>
<text x="126.6" y="134.3" transform="rotate(-90 126.6 134.3)">sup 0</text>
<text x="78.9" y="140">out 0</text>
<text x="116.2" y="140">pwr 0</text>
<text x="78.9" y="145.6">out 0</text>
<text x="116.2" y="145.6">in 0</text>
<text x="78.9" y="151.2">out 0</text>
<text x="116.2" y="151.2">in 0</text>
<text x="78.9" y="156.8">out 0</text>
<text x="116.2" y="156.8">in 0</text>
<text x="48.3" y="168" transform="rotate(-90 48.3 168)">sup 0</text>
<text x="79.7" y="162.4">io 0</text>
</g>
<g font-size=".8" fill="#c90d0c">
<text x="89.2" y="133.5">-VLOAD ---&gt;GND</text>
<text x="89.2" y="134.4">LOW SIDE SSR</text>
<text x="89.2" y="136.1">+12V ---&gt; +12VDRV</text>
<text x="89.2" y="136.9">DRIVER LOAD SWITCH</text>
<text x="89.2" y="138.6">LOW SIDE SSR I &gt; I_LIM = EFUSE TRIP = DRIVER LOAD SWITCH TRIP</text>
</g>
</svg>
